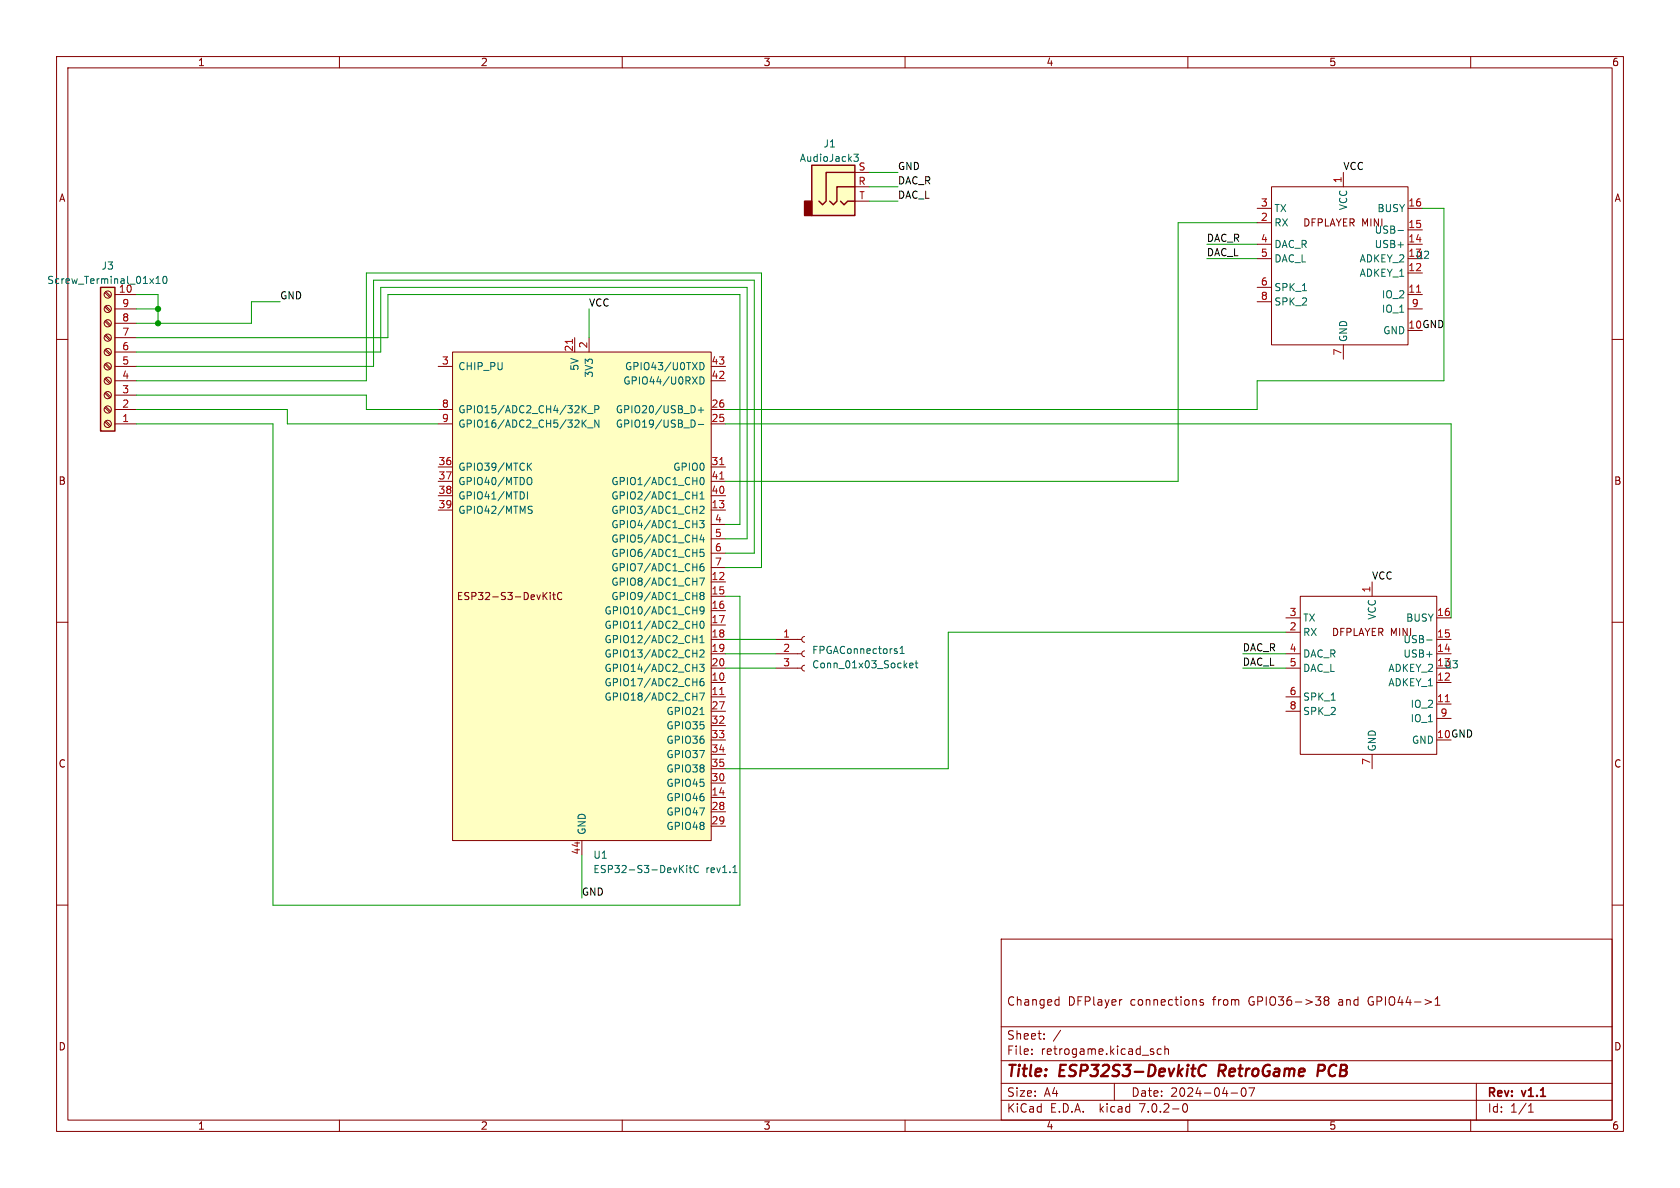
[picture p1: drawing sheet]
<svg xmlns="http://www.w3.org/2000/svg" width="297mm" height="210mm" viewBox="0 0 297 210" stroke-linecap="round" stroke-linejoin="round" font-family="sans-serif">
<g fill="none" stroke="#840000" stroke-width=".18">
<path d="M10 10h277v190h-277zM12 12h273v186h-273zM60 10v2M110 10v2M160 10v2M210 10v2M260 10v2M151.1 33h2.6M151.1 30.5h2.6M151.1 35.6h2.6M222.2 36.8h2.6M222.2 39.4h2.6"/>
<path d="M224.8 33h24.1v28h-24.1zM237.5 30.5v2.5M248.9 36.8h2.6M10 60h2M18.5 51.7l.9 .9M18.5 54.3l.9 .8M18.5 56.8l.9 .9M18.5 59.4l.9 .8M18.7 51.6l.9 .8M18.7 54.1l.9 .8M18.7 56.6l.9 .9M18.7 59.2l.9 .8"/>
<path d="M20.3 52.1h3.8M20.3 54.6h3.8M20.3 59.7h3.8M20.3 57.2h3.8M101.6 59.7v2.5M104.1 59.7v2.5M222.2 45.7h2.6M222.2 43.2h2.6M222.2 50.8h2.6M222.2 53.3h2.6M248.9 52.1h2.6M248.9 48.3h2.6"/>
<path d="M248.9 45.7h2.6M248.9 43.2h2.6M248.9 40.6h2.6M248.9 54.6h2.6M285 60h2M18.5 61.9l.9 .8M18.5 64.4l.9 .9M18.5 67l.9 .8M18.5 69.5l.9 .9M18.5 72.1l.9 .8M18.5 74.6l.9 .8M18.7 61.7l.9 .9"/>
<path d="M18.7 64.3l.9 .8M18.7 66.8l.9 .8M18.7 69.3l.9 .9M18.7 71.9l.9 .8M18.7 74.4l.9 .9M20.3 74.9h3.8M20.3 72.4h3.8M20.3 69.9h3.8M20.3 67.3h3.8M20.3 64.8h3.8M20.3 62.2h3.8M77.5 74.9h2.5"/>
<path d="M77.5 72.4h2.5M77.5 64.8h2.5M80 62.2h45.7v86.4h-45.7zM125.7 74.9h2.6M125.7 72.4h2.6M125.7 67.3h2.6M125.7 64.8h2.6M237.5 61v2.5M77.5 90.2h2.5M77.5 87.6h2.5M77.5 85.1h2.5M77.5 82.6h2.5"/>
<path d="M125.7 90.2h2.6M125.7 87.6h2.6M125.7 85.1h2.6M125.7 82.6h2.6M125.7 92.7h2.6M125.7 95.3h2.6M125.7 97.8h2.6M10 110h2M96.2 105.3l.5 .7M96.7 104.7l-.7 .8M97.3 104.7v.1M97.3 105.2v.8"/>
<path d="M97.7 105.2h.5M97.9 104.7v1.1l.3 .2M99.3 104.8a.6 .6 0 0 0-.8 .5 .6 .6 0 0 0 .6 .7l.2-.1M125.7 118.1h2.6M125.7 115.6h2.6M125.7 113h2.6M125.7 102.9h2.6M125.7 105.4h2.6M125.7 108h2.6M125.7 110.5h2.6M125.7 100.3h2.6M137.2 118.1h4.5"/>
<path d="M137.2 115.6h4.5M137.2 113h4.5M142.2 117.6l-.3 .1-.2 .4 .2 .4 .3 .1M142.2 115.1l-.3 .1-.2 .4 .2 .3 .3 .2M142.2 112.5l-.3 .2-.2 .3 .2 .4 .3 .1M227.3 118.1h2.6M227.3 115.6h2.6M227.3 109.2h2.6M227.3 111.8h2.6M229.9 105.4h24.1v28h-24.1zM242.6 102.9v2.5M254 118.1h2.5"/>
<path d="M254 115.6h2.5M254 113h2.5M254 109.2h2.5M285 110h2M125.7 120.7h2.6M125.7 123.2h2.6M125.7 125.7h2.6M125.7 138.4h2.6M125.7 128.3h2.6M125.7 130.8h2.6M125.7 133.4h2.6M125.7 135.9h2.6"/>
<path d="M227.3 123.2h2.6M227.3 125.7h2.6M242.6 133.4v2.5M254 124.5h2.5M254 120.7h2.5M254 127h2.5M10 160h2M102.9 148.6v2.5M125.7 141h2.6M125.7 143.5h2.6M125.7 146.1h2.6M285 160h2"/>
<path d="M177 166h108v32h-108zM187.1 176.7l.1 .1M187.2 176.2v1.5M187.2 177.6l-.1 .1M198.2 176.7h.2M212.7 176.8l-.3-.1-.3 .2 .1 .2 .5 .2v.3h-.6M232.6 176.2h.9l-.5 .6M233.2 176.8l.3 .3v.3l-.3 .3M234.4 176.8l-.3 .3v.3l.3 .3 .4-.1 .1-.2v-.4l-.3-.2M234.4 176.8l-.3-.2 .3-.4 .4 .1 .1 .2-.3 .3M234.4 176.8h.2M251.9 176.7l1.2 .4-1.2 .5"/>
<path d="M253.7 177.7h.9M253.7 176.6l.4-.4v1.5M60 198v2M110 198v2M160 198v2M177 194.5h108M177 191.5h108M177 187.5h108M177 181.5h108M182.4 186.3v.1M182.4 185.5v.1M184.6 183.6v.1"/>
<path d="M184.6 182.8v.1M197 191.5v3M203.9 186v.3M205.3 185.5l-.4-.1-.3 .3v.4l.1 .2h.6M205.9 185.5l.2-.1 .4 .1 .1 .9M205.9 184.9v1.5M209.2 195.2l.2-.1a.81 .81 0 0 1 .6 .6 .81 .81 0 0 1-.3 .8l-.1 .1a.81 .81 0 0 1-.4-1.4zM210 198v2M217.6 193.2h1.2M219.6 192.4l.2-.1a.81 .81 0 0 1 .6 .6 .81 .81 0 0 1-.3 .8l-.2 .1a.81 .81 0 0 1-.6-.6 .81 .81 0 0 1 .3-.8zM220.8 192.3h1l-.7 1.5M260 198v2"/>
<path d="M261 191.5v6.5M270.2 196.6h.9M270.2 195.5l.4-.4v1.5"/>
<circle cx="19" cy="59.7" r=".63"/>
<circle cx="19" cy="52.1" r=".63"/>
<circle cx="19" cy="54.6" r=".63"/>
<circle cx="19" cy="57.1" r=".63"/>
<circle cx="19" cy="72.4" r=".63"/>
<circle cx="19" cy="67.3" r=".63"/>
<circle cx="19" cy="62.2" r=".63"/>
<circle cx="19" cy="74.9" r=".63"/>
<circle cx="19" cy="64.8" r=".63"/>
<circle cx="19" cy="69.8" r=".63"/>
</g>
<path d="M211.9 189.8a.66 .66 0 0 0 1.1 .2M213.2 188.4a.8 .8 0 0 0-.9-.1 .8 .8 0 0 0-.4 .8M233 189.3h.8M233.9 188.2h-.8l-.2 2" fill="none" stroke="#840000" stroke-width=".4"/>
<path d="M101.2 60v.7M250.4 51.7h.8M127.2 84.7h.8M127.2 82.1h.8M127.2 122.8h.8M255.5 124.1h.7" fill="none" stroke="#a90000" stroke-width=".18"/>
<g fill="none" stroke="#006464" stroke-width=".18">
<path d="M150.9 27.3h.8l-.4 .4 .4 .2v.5M151 28.5h.5M27.6 50.1h.7M27.6 49.2l.3-.4v1.3M28.9 49l.2-.2a.68 .68 0 0 1 .4 .7 .68 .68 0 0 1-.4 .6l-.2-.1-.1-.4zM247.1 40.7h1M103.1 72.3l.5 .7M103.1 74.8l.5 .7M103.6 71.7l-.7 .7M103.6 74.2l-.7 .8M103.9 73.1h1M103.9 75.6h1"/>
<path d="M105.2 72.4l.6-.1 .1-.2-.1-.3-.6-.1v1.3M105.9 74.2v1.3l-.7-1.3v1.3M122.5 74.2a.68 .68 0 0 1 .4 .7 .68 .68 0 0 1-.4 .6M123.4 75h1M123.4 72.5h1M123.7 64.1a.64 .64 0 0 1 .8 .6 .64 .64 0 0 1-.8 .7zM123.7 66.6a.64 .64 0 0 1 .8 .7 .64 .64 0 0 1-.8 .6zM123.9 72v1M92.6 87.3v.6M93.2 86.9v1.3M93.4 82.4l.6 .7M93.5 84.4a.43 .43 0 0 1 .5 .4v.5a.43 .43 0 0 1-.5 .4"/>
<path d="M93.6 90.1l.4 .1 .1 .3-.3 .3h-.3M93.6 89.5h.5M94 81.9l-.8 .7M123.7 92h.8l-.5 .5 .4 .1v.6l-.2 .1-.5-.1M123.7 89.6l.5-.1 .3 .4-.8 .9h.8M123.7 88.2h.8M123.7 87.3l.4-.4v1.3M123.9 84.5l.1-.1a.68 .68 0 0 1 .5 .6 .68 .68 0 0 1-.5 .7l-.1-.1-.2-.4zM124 94.5l-.3 .9h.8M124.4 99.6l-.4 .1a.86 .86 0 0 0 0 1.2l.4-.1 .1-.4-.3-.3-.3 .1-.2 .2M124.4 95v.8M124.4 97.1h-.6l-.1 .6 .2-.1 .5 .1 .1 .1-.1 .5-.2 .1-.5-.1"/>
<path d="M122.5 113h.7M123.2 112.3v1.3M123.7 117.4h.8l-.5 .5 .4 .1v.6l-.2 .1-.5-.1M123.7 102.2h.8l-.5 1.3M123.7 115l.5-.1 .3 .4-.8 .9h.8M123.7 112.7l.4-.4v1.3M123.7 113.6h.8M123.9 109.9l.1-.1a.68 .68 0 0 1 .5 .6 .68 .68 0 0 1-.5 .7l-.1-.1-.2-.4zM124 105.3l-.3-.3 .3-.3h.2l.3 .3-.3 .3M124 105.3l-.3 .2 .1 .4 .2 .1h.2l.3-.2v-.3l-.3-.2M124 105.3h.2M124.4 120h-.4a.86 .86 0 0 0 0 1.2l.4-.1 .1-.4-.3-.2h-.3l-.2 .2"/>
<path d="M124.5 107.8l-.3 .3-.3-.1-.2-.2 .2-.5h.3l.2 .1a.84 .84 0 0 1-.3 1.1h-.2M158.6 115.2v.3M159.1 115.5h.7M159.1 114.6l.4-.3v1.2M160.8 117.6l.6-.1v-.2l-.4-.1-.2 .2 .1 .6h.5M161.8 117.2h.5M162 116.8v1.1l.3 .2M252.2 113.1h1M123.7 122.5h.8l-.5 1.3M123.7 126.3h.8M120.3 153.5l.6 .8M120.9 153l-.8 .7"/>
<path d="M121.4 153v.1M121.4 153.4v.9M121.8 153.4h.5M122 153v1.1l.3 .2M123.5 153.1a.6 .6 0 0 0-.9 .4 .6 .6 0 0 0 .6 .8l.3-.2M129.6 154.3h.7M129.8 153.2l.1-.2v1.3"/>
</g>
<g fill="#ffffc2" stroke="#ffffc2" stroke-width=".18">
<path d="M143.5 29.2h7.6v8.9h-7.6z"/>
<path d="M17.8 50.8h2.5v25.4h-2.5z"/>
<path d="M80 62.2h45.7v86.4h-45.7z"/>
</g>
<path d="M142.2 35.6h1.3v2.5h-1.3z" fill="#840000" stroke="#840000" stroke-width=".25"/>
<path d="M143.5 29.2h7.6v8.9h-7.6zM148.6 35.6l.6 .6 .7-.6h1.2M151.1 33h-3.1v2.6l-.7 .6-.6-.6M151.1 30.5h-5.1v5.1l-.6 .6-.6-.6M17.8 50.8h2.5v25.4h-2.5z" fill="none" stroke="#840000" stroke-width=".25"/>
<g fill="none" stroke="#009600" stroke-width=".18">
<path d="M153.7 30.5h5M153.7 35.6h5M153.7 33h5M222.2 39.4h-13.9v45.7h-80M251.5 36.8h3.8v30.5h-33.1v5.1h-93.9M24.1 59.7h44.5v-7.6h62.2v40.6h-2.5M24.1 52.1h3.8v5.1M24.1 54.6h3.8M49.5 53.3h-5.1v3.9h-20.3M104.1 54.6v5.1M213.4 43.2h8.8M213.4 45.7h8.8"/>
<path d="M24.1 74.9h24.2v85.1h82.5v-54.6h-2.5M24.1 72.4h26.7v2.5h26.7M24.1 62.2h43.2v-11.4h64.8v44.5h-3.8M24.1 67.3h40.7v-19h69.8v52h-6.3M24.1 69.9h40.7v2.5h12.7M24.1 64.8h41.9v-15.3h67.3v48.3h-5M128.3 74.9h128.2v34.3M128.3 115.6h8.9M128.3 113h8.9M128.3 118.1h8.9M219.7 115.6h7.6M219.7 118.1h7.6"/>
<path d="M227.3 111.8h-59.7v24.1h-39.3M102.9 151.1v7.7"/>
</g>
<g fill="#009600" stroke="#009600" stroke-width=".18">
<circle cx="27.9" cy="57.2" r=".46"/>
<circle cx="27.9" cy="54.6" r=".46"/>
</g>
<g font-size="2.8" fill="#840000">
<text x="178" y="190.8">Title:</text>
<text x="187.4" y="190.8">ESP32S3-DevkitC</text>
<text x="216.1" y="190.8">RetroGame</text>
<text x="234.2" y="190.8">PCB</text>
</g>
<g font-size="2.1" fill="#840000">
<text x="178" y="177.9">Changed</text>
<text x="188.8" y="177.9">DFPlayer</text>
<text x="199.8" y="177.9">connections</text>
<text x="214.5" y="177.9">from</text>
<text x="220.8" y="177.9">GPIO36-&gt;38</text>
<text x="236.8" y="177.9">and</text>
<text x="242.1" y="177.9">GPIO44-&gt;1</text>
<text x="178" y="183.9">Sheet:</text>
<text x="186.2" y="183.9">/</text>
<text x="178" y="186.6">File:</text>
<text x="184" y="186.6">retrogame.kicad_sch</text>
<text x="178" y="196.8">KiCad</text>
<text x="178" y="194">Size:</text>
<text x="184.6" y="194">A4</text>
<text x="185.7" y="196.8">E.D.A.</text>
<text x="194.4" y="196.8">kicad</text>
<text x="200" y="194">Date:</text>
<text x="201.5" y="196.8">7.0.2-0</text>
<text x="206.9" y="194">2024-04-07</text>
<text x="263" y="194.2">Rev:</text>
<text x="263" y="196.8">Id:</text>
<text x="267" y="196.8">1/1</text>
<text x="269.2" y="194.2">v1.1</text>
</g>
<g font-size="1.8" fill="#840000">
<text x="35" y="11.8">1</text>
<text x="85" y="11.8">2</text>
<text x="135" y="11.8">3</text>
<text x="185" y="11.8">4</text>
<text x="235" y="11.8">5</text>
<text x="285" y="11.8">6</text>
<text x="10.4" y="35.8">A</text>
<text x="285.4" y="35.8">A</text>
<text x="230.3" y="40.2">DFPLAYER MINI</text>
<text x="10.3" y="85.8">B</text>
<text x="285.3" y="85.8">B</text>
<text x="80.7" y="106.2">ESP32-S3-DevKitC</text>
<text x="235.4" y="112.6">DFPLAYER MINI</text>
<text x="10.3" y="135.8">C</text>
<text x="285.3" y="135.8">C</text>
<text x="10.3" y="185.8">D</text>
<text x="285.3" y="185.8">D</text>
<text x="35" y="199.8">1</text>
<text x="85" y="199.8">2</text>
<text x="135" y="199.8">3</text>
<text x="185" y="199.8">4</text>
<text x="235" y="199.8">5</text>
<text x="285" y="199.8">6</text>
</g>
<g font-size="1.8" fill="#006464">
<text x="141.3" y="28.8">AudioJack3</text>
<text x="145.5" y="26.2">J1</text>
<text x="151.7" y="30.2">S</text>
<text x="225.3" y="40.2">RX</text>
<text x="225.3" y="37.7">TX</text>
<text x="238.3" y="37.3" transform="rotate(-90 238.3 37.3)">VCC</text>
<text x="242.9" y="41.5">USB-</text>
<text x="243.4" y="37.7">BUSY</text>
<text x="17.9" y="47.8">J3</text>
<text x="225.3" y="44">DAC_R</text>
<text x="225.3" y="46.5">DAC_L</text>
<text x="240.2" y="46.5">ADKEY_2</text>
<text x="242.9" y="44">USB+</text>
<text x="248.9" y="45.5">13</text>
<text x="250.2" y="45.9">U2</text>
<text x="8.3" y="50.4">Screw_Terminal_01x10</text>
<text x="21" y="51.8">10</text>
<text x="225.3" y="51.6">SPK_1</text>
<text x="240.2" y="49.1">ADKEY_1</text>
<text x="244.2" y="52.9">IO_2</text>
<text x="225.3" y="54.2">SPK_2</text>
<text x="244.2" y="55.4">IO_1</text>
<text x="244.4" y="59.2">GND</text>
<text x="81" y="65.6">CHIP_PU</text>
<text x="102.4" y="65.7" transform="rotate(-90 102.4 65.7)">5V</text>
<text x="110.4" y="65.6">GPIO43/U0TXD</text>
<text x="238.3" y="60.5" transform="rotate(-90 238.3 60.5)">GND</text>
<text x="105" y="66.9" transform="rotate(-90 105 66.9)">3V3</text>
<text x="110.1" y="68.1">GPIO44/U0RXD</text>
<text x="81" y="73.2">GPIO15/ADC2_CH4/32K_P</text>
<text x="81" y="75.8">GPIO16/ADC2_CH5/32K_N</text>
<text x="108.7" y="75.8">GPIO19/USB_D-</text>
<text x="108.7" y="73.2">GPIO20/USB_D+</text>
<text x="81" y="83.4">GPIO39/MTCK</text>
<text x="118.9" y="83.4">GPIO0</text>
<text x="81" y="85.9">GPIO40/MTDO</text>
<text x="81" y="88.5">GPIO41/MTDI</text>
<text x="108" y="88.5">GPIO2/ADC1_CH1</text>
<text x="108" y="85.9">GPIO1/ADC1_CH0</text>
<text x="81" y="91">GPIO42/MTMS</text>
<text x="108" y="91">GPIO3/ADC1_CH2</text>
<text x="108" y="93.5">GPIO4/ADC1_CH3</text>
<text x="108" y="96.1">GPIO5/ADC1_CH4</text>
<text x="108" y="98.6">GPIO6/ADC1_CH5</text>
<text x="108" y="101.2">GPIO7/ADC1_CH6</text>
<text x="108" y="103.7">GPIO8/ADC1_CH7</text>
<text x="108" y="106.2">GPIO9/ADC1_CH8</text>
<text x="106.7" y="108.8">GPIO10/ADC1_CH9</text>
<text x="106.7" y="111.3">GPIO11/ADC2_CH0</text>
<text x="106.7" y="113.9">GPIO12/ADC2_CH1</text>
<text x="230.4" y="112.6">RX</text>
<text x="230.4" y="110">TX</text>
<text x="243.4" y="109.7" transform="rotate(-90 243.4 109.7)">VCC</text>
<text x="248" y="113.9">USB-</text>
<text x="248.5" y="110">BUSY</text>
<text x="106.7" y="116.4">GPIO13/ADC2_CH2</text>
<text x="106.7" y="118.9">GPIO14/ADC2_CH3</text>
<text x="143.5" y="115.8">FPGAConnectors1</text>
<text x="143.5" y="118.3">Conn_01x03_Socket</text>
<text x="230.4" y="116.4">DAC_R</text>
<text x="230.4" y="118.9">DAC_L</text>
<text x="245.3" y="118.9">ADKEY_2</text>
<text x="248" y="116.4">USB+</text>
<text x="254" y="117.9">13</text>
<text x="255.3" y="118.3">U3</text>
<text x="106.7" y="121.5">GPIO17/ADC2_CH6</text>
<text x="106.7" y="124">GPIO18/ADC2_CH7</text>
<text x="230.4" y="124">SPK_1</text>
<text x="245.3" y="121.5">ADKEY_1</text>
<text x="249.3" y="125.3">IO_2</text>
<text x="117.7" y="126.6">GPIO21</text>
<text x="117.7" y="129.1">GPIO35</text>
<text x="117.7" y="131.6">GPIO36</text>
<text x="230.4" y="126.6">SPK_2</text>
<text x="249.3" y="127.8">IO_1</text>
<text x="249.5" y="131.6">GND</text>
<text x="117.7" y="134.2">GPIO37</text>
<text x="117.7" y="136.7">GPIO38</text>
<text x="243.4" y="132.8" transform="rotate(-90 243.4 132.8)">GND</text>
<text x="117.7" y="141.8">GPIO46</text>
<text x="117.7" y="139.3">GPIO45</text>
<text x="103.7" y="147.6" transform="rotate(-90 103.7 147.6)">GND</text>
<text x="117.7" y="144.3">GPIO47</text>
<text x="117.7" y="146.9">GPIO48</text>
<text x="104.8" y="152">U1</text>
<text x="104.8" y="154.5">ESP32-S3-DevKitC</text>
<text x="124.7" y="154.5">rev1.1</text>
</g>
<g font-size="1.8" fill="#a90000">
<text x="151.7" y="32.8">R</text>
<text x="151.9" y="35.3">T</text>
<text x="237.2" y="32.4" transform="rotate(-90 237.2 32.4)">1</text>
<text x="222.9" y="39.1">2</text>
<text x="222.9" y="36.6">3</text>
<text x="248.9" y="40.4">15</text>
<text x="248.9" y="36.6">16</text>
<text x="222.9" y="42.9">4</text>
<text x="222.9" y="45.5">5</text>
<text x="248.9" y="42.9">14</text>
<text x="222.9" y="50.5">6</text>
<text x="222.9" y="53.1">8</text>
<text x="248.9" y="51.8">11</text>
<text x="248.9" y="48">12</text>
<text x="21.6" y="59.4">7</text>
<text x="21.6" y="56.9">8</text>
<text x="21.6" y="54.4">9</text>
<text x="249.5" y="54.4">9</text>
<text x="21.6" y="64.5">5</text>
<text x="21.6" y="62">6</text>
<text x="78.1" y="64.5">3</text>
<text x="101.3" y="62.2" transform="rotate(-90 101.3 62.2)">21</text>
<text x="103.9" y="61.6" transform="rotate(-90 103.9 61.6)">2</text>
<text x="125.7" y="64.5">43</text>
<text x="237.2" y="62.9" transform="rotate(-90 237.2 62.9)">7</text>
<text x="21.6" y="69.6">3</text>
<text x="21.6" y="67.1">4</text>
<text x="125.7" y="67.1">42</text>
<text x="21.6" y="74.7">1</text>
<text x="21.6" y="72.1">2</text>
<text x="78.1" y="72.1">8</text>
<text x="78.1" y="74.7">9</text>
<text x="125.7" y="74.7">25</text>
<text x="125.7" y="72.1">26</text>
<text x="77.5" y="82.3">36</text>
<text x="125.7" y="82.3">31</text>
<text x="77.5" y="89.9">39</text>
<text x="77.5" y="84.8">37</text>
<text x="77.5" y="87.4">38</text>
<text x="125.7" y="87.4">40</text>
<text x="125.7" y="84.8">41</text>
<text x="125.7" y="89.9">13</text>
<text x="126.3" y="92.5">4</text>
<text x="126.3" y="95">5</text>
<text x="126.3" y="97.5">6</text>
<text x="126.3" y="100.1">7</text>
<text x="125.7" y="102.6">12</text>
<text x="125.7" y="105.2">15</text>
<text x="125.7" y="107.7">16</text>
<text x="242.3" y="104.8" transform="rotate(-90 242.3 104.8)">1</text>
<text x="125.7" y="110.2">17</text>
<text x="125.7" y="112.8">18</text>
<text x="138.4" y="112.8">1</text>
<text x="227.9" y="111.5">2</text>
<text x="227.9" y="109">3</text>
<text x="254" y="112.8">15</text>
<text x="254" y="109">16</text>
<text x="125.7" y="115.3">19</text>
<text x="125.7" y="117.9">20</text>
<text x="138.4" y="115.3">2</text>
<text x="138.4" y="117.9">3</text>
<text x="227.9" y="115.3">4</text>
<text x="227.9" y="117.9">5</text>
<text x="254" y="115.3">14</text>
<text x="125.7" y="120.4">10</text>
<text x="125.7" y="122.9">11</text>
<text x="125.7" y="125.5">27</text>
<text x="227.9" y="122.9">6</text>
<text x="227.9" y="125.5">8</text>
<text x="254" y="124.2">11</text>
<text x="254" y="120.4">12</text>
<text x="125.7" y="128">32</text>
<text x="125.7" y="130.6">33</text>
<text x="254.6" y="126.7">9</text>
<text x="125.7" y="133.1">34</text>
<text x="125.7" y="135.6">35</text>
<text x="242.3" y="135.3" transform="rotate(-90 242.3 135.3)">7</text>
<text x="125.7" y="140.7">14</text>
<text x="125.7" y="143.3">28</text>
<text x="125.7" y="138.2">30</text>
<text x="125.7" y="145.8">29</text>
<text x="102.6" y="151.1" transform="rotate(-90 102.6 151.1)">44</text>
</g>
<g font-size="1.8" fill="#0f0f0f">
<text x="158.7" y="30.1">GND</text>
<text x="158.7" y="35.2">DAC_L</text>
<text x="158.7" y="32.7">DAC_R</text>
<text x="237.5" y="30.1">VCC</text>
<text x="213.4" y="42.8">DAC_R</text>
<text x="213.4" y="45.4">DAC_L</text>
<text x="49.5" y="53">GND</text>
<text x="104.1" y="54.3">VCC</text>
<text x="248.9" y="58.2">10 GND</text>
<text x="242.6" y="102.5">VCC</text>
<text x="219.7" y="115.2">DAC_R</text>
<text x="219.7" y="117.8">DAC_L</text>
<text x="254" y="130.6">10 GND</text>
<text x="102.9" y="158.4">GND</text>
</g>
</svg>
